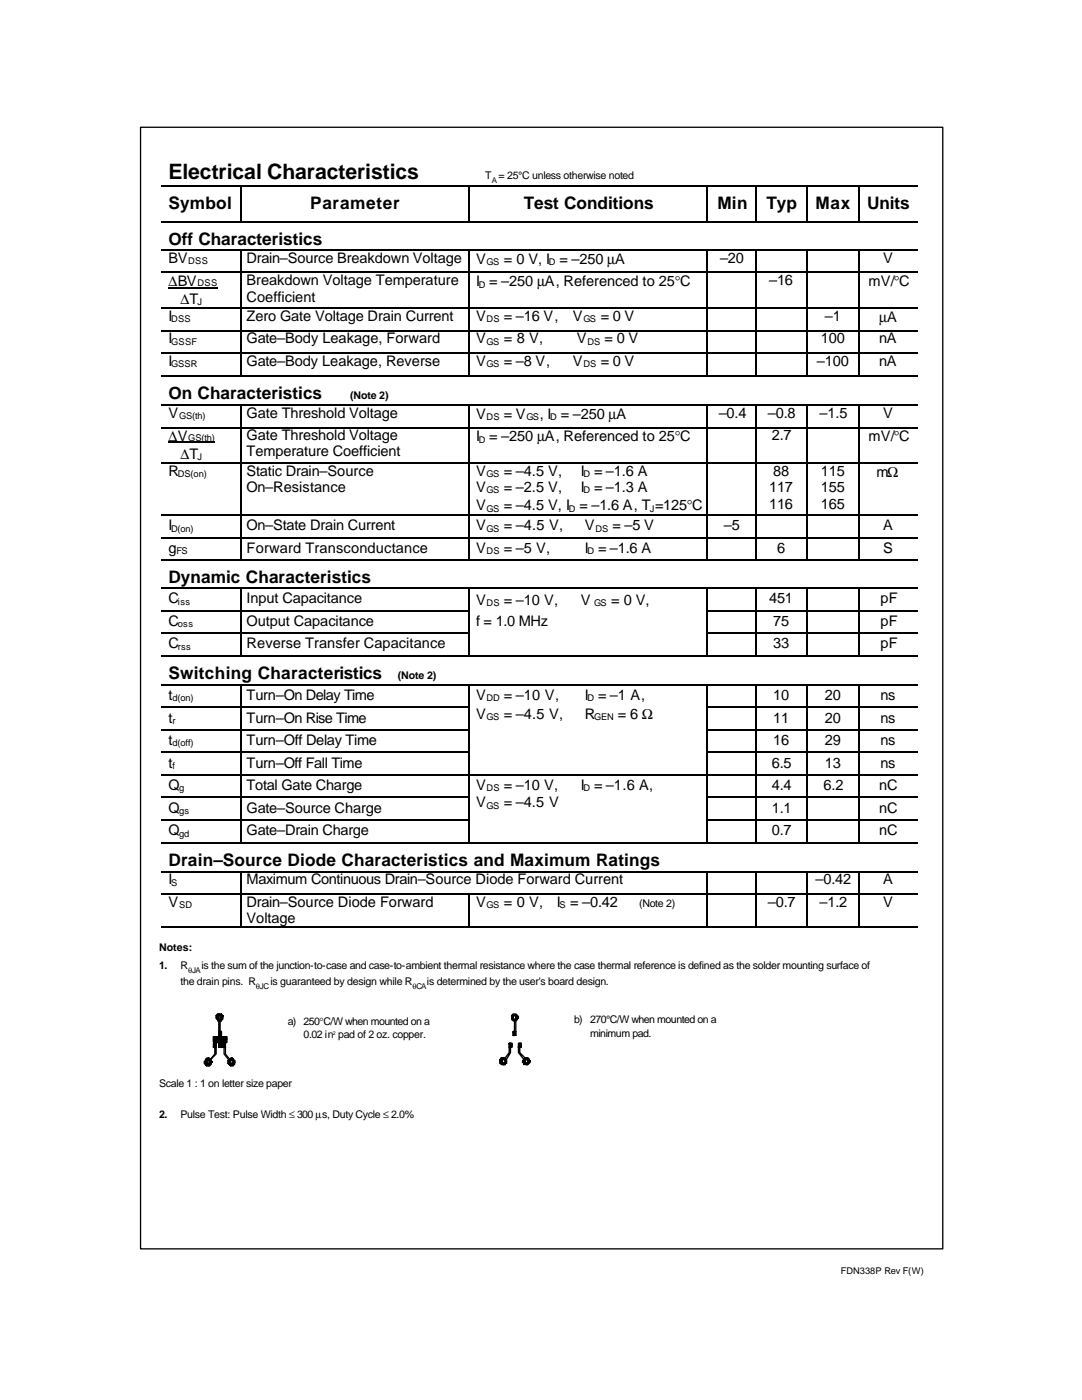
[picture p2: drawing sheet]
<svg xmlns="http://www.w3.org/2000/svg" width="216mm" height="279mm" viewBox="0 0 216 279" stroke-linecap="round" stroke-linejoin="round" font-family="sans-serif">
<g fill="none" stroke="#000" stroke-width=".26">
<path d="M28 25.4h160.1v223.8h-160.1zM32.3 37.2h15.6M48 37.3v6.9M48.2 37.2h45.2M93.5 37.3v6.9M93.7 37.2h47.3M141.2 37.3v6.9M141.3 37.2h9.5M150.9 37.3v6.9M151.1 37.2h9.8M161 37.3v6.9M161.1 37.2h10.1"/>
<path d="M171.3 37.3v6.9M171.4 37.2h11.7M32.3 44.3h15.6M32.3 49.9h15.6M32.3 54.4h15.6M33.6 57.5h9.8M48 50v4.2M48 54.5v6.9M48.2 44.3h45.2M48.2 49.9h45.2M48.2 54.4h45.2M93.5 50v4.2"/>
<path d="M93.5 54.5v6.9M93.7 44.3h47.3M93.7 49.9h47.3M93.7 54.4h47.3M141.2 50v4.2M141.2 54.5v6.9M141.3 44.3h9.5M141.3 49.9h9.5M141.3 54.4h9.5M150.9 50v4.2M150.9 54.5v6.9M151.1 44.3h9.8"/>
<path d="M151.1 49.9h9.8M151.1 54.4h9.8M161 50v4.2M161 54.5v6.9M161.1 44.3h10.1M161.1 49.9h10.1M161.1 54.4h10.1M171.3 50v4.2M171.3 54.5v6.9M171.4 44.3h11.7M171.4 49.9h11.7M171.4 54.4h11.7"/>
<path d="M32.3 61.5h15.6M32.3 66h15.6M32.3 70.5h15.6M32.3 75h15.6M48 61.6v4.3M48 66.1v4.3M48 70.6v4.3M48.2 61.5h45.2M48.2 66h45.2M48.2 70.5h45.2M48.2 75h45.2M93.5 61.6v4.3"/>
<path d="M93.5 66.1v4.3M93.5 70.6v4.3M93.7 61.5h47.3M93.7 66h47.3M93.7 70.5h47.3M93.7 75h47.3M141.2 61.6v4.3M141.2 66.1v4.3M141.2 70.6v4.3M141.3 61.5h9.5M141.3 66h9.5M141.3 70.5h9.5"/>
<path d="M141.3 75h9.5M150.9 61.6v4.3M150.9 66.1v4.3M150.9 70.6v4.3M151.1 61.5h9.8M151.1 66h9.8M151.1 70.5h9.8M151.1 75h9.8M161 61.6v4.3M161 66.1v4.3M161 70.6v4.3M161.1 61.5h10.1"/>
<path d="M161.1 66h10.1M161.1 70.5h10.1M161.1 75h10.1M171.3 61.6v4.3M171.3 66.1v4.3M171.3 70.6v4.3M171.4 61.5h11.7M171.4 66h11.7M171.4 70.5h11.7M171.4 75h11.7M32.3 80.8h15.6M32.3 85.3h15.6"/>
<path d="M32.3 92.5h15.6M33.6 88.2h9.3M48 81v4.2M48 85.5v6.8M48 92.6v10.1M48.2 80.8h45.2M48.2 85.3h45.2M48.2 92.5h45.2M93.5 81v4.2M93.5 85.5v6.8M93.5 92.6v10.1M93.7 80.8h47.3"/>
<path d="M93.7 85.3h47.3M93.7 92.5h47.3M141.2 81v4.2M141.2 85.5v6.8M141.2 92.6v10.1M141.3 80.8h9.5M141.3 85.3h9.5M141.3 92.5h9.5M150.9 81v4.2M150.9 85.5v6.8M150.9 92.6v10.1M151.1 80.8h9.8"/>
<path d="M151.1 85.3h9.8M151.1 92.5h9.8M161 81v4.2M161 85.5v6.8M161 92.6v10.1M161.1 80.8h10.1M161.1 85.3h10.1M161.1 92.5h10.1M171.3 81v4.2M171.3 85.5v6.8M171.3 92.6v10.1M171.4 80.8h11.7"/>
<path d="M171.4 85.3h11.7M171.4 92.5h11.7M32.3 102.8h15.6M32.3 107.3h15.6M32.3 111.8h15.6M32.3 117.3h15.6M48 102.9v4.3M48 107.4v4.3M48 117.5v4.2M48.2 102.8h45.2M48.2 107.3h45.2M48.2 111.8h45.2"/>
<path d="M48.2 117.3h45.2M93.5 102.9v4.3M93.5 107.4v4.3M93.5 117.5v4.2M93.7 102.8h47.3M93.7 107.3h47.3M93.7 111.8h47.3M93.7 117.3h47.3M141.2 102.9v4.3M141.2 107.4v4.3M141.2 117.5v4.2M141.3 102.8h9.5"/>
<path d="M141.3 107.3h9.5M141.3 111.8h9.5M141.3 117.3h9.5M150.9 102.9v4.3M150.9 107.4v4.3M150.9 117.5v4.2M151.1 102.8h9.8M151.1 107.3h9.8M151.1 111.8h9.8M151.1 117.3h9.8M161 102.9v4.3M161 107.4v4.3"/>
<path d="M161 117.5v4.2M161.1 102.8h10.1M161.1 107.3h10.1M161.1 111.8h10.1M161.1 117.3h10.1M171.3 102.9v4.3M171.3 107.4v4.3M171.3 117.5v4.2M171.4 102.8h11.7M171.4 107.3h11.7M171.4 111.8h11.7M171.4 117.3h11.7"/>
<path d="M32.3 121.8h15.6M32.3 126.3h15.6M32.3 130.8h15.6M32.3 136.7h15.6M48 122v4.2M48 126.5v4.2M48 136.8v4.2M48.2 121.8h45.2M48.2 126.3h45.2M48.2 130.8h45.2M48.2 136.7h45.2M93.5 122v4.2"/>
<path d="M93.5 126.5v4.2M93.5 136.8v4.2M93.7 130.8h47.3M93.7 136.7h47.3M141.2 122v4.2M141.2 126.5v4.2M141.2 136.8v4.2M141.3 121.8h9.5M141.3 126.3h9.5M141.3 130.8h9.5M141.3 136.7h9.5M150.9 122v4.2"/>
<path d="M150.9 126.5v4.2M150.9 136.8v4.2M151.1 121.8h9.8M151.1 126.3h9.8M151.1 130.8h9.8M151.1 136.7h9.8M161 122v4.2M161 126.5v4.2M161 136.8v4.2M161.1 121.8h10.1M161.1 126.3h10.1M161.1 130.8h10.1"/>
<path d="M161.1 136.7h10.1M171.3 122v4.2M171.3 126.5v4.2M171.3 136.8v4.2M171.4 121.8h11.7M171.4 126.3h11.7M171.4 130.8h11.7M171.4 136.7h11.7M32.3 141.2h15.6M32.3 145.7h15.6M32.3 150.2h15.6M32.3 154.6h15.6"/>
<path d="M32.3 159.1h15.6M48 141.3v4.2M48 145.8v4.2M48 150.3v4.2M48 154.8v4.2M48 159.3v4.2M48.2 141.2h45.2M48.2 145.7h45.2M48.2 150.2h45.2M48.2 154.6h45.2M48.2 159.1h45.2M93.5 141.3v4.2"/>
<path d="M93.5 145.8v4.2M93.5 150.3v4.2M93.5 154.8v4.2M93.5 159.3v4.2M93.7 154.6h47.3M141.2 141.3v4.2M141.2 145.8v4.2M141.2 150.3v4.2M141.2 154.8v4.2M141.2 159.3v4.2M141.3 141.2h9.5M141.3 145.7h9.5"/>
<path d="M141.3 150.2h9.5M141.3 154.6h9.5M141.3 159.1h9.5M150.9 141.3v4.2M150.9 145.8v4.2M150.9 150.3v4.2M150.9 154.8v4.2M150.9 159.3v4.2M151.1 141.2h9.8M151.1 145.7h9.8M151.1 150.2h9.8M151.1 154.6h9.8"/>
<path d="M151.1 159.1h9.8M161 141.3v4.2M161 145.8v4.2M161 150.3v4.2M161 154.8v4.2M161 159.3v4.2M161.1 141.2h10.1M161.1 145.7h10.1M161.1 150.2h10.1M161.1 154.6h10.1M161.1 159.1h10.1M171.3 141.3v4.2"/>
<path d="M171.3 145.8v4.2M171.3 150.3v4.2M171.3 154.8v4.2M171.3 159.3v4.2M171.4 141.2h11.7M171.4 145.7h11.7M171.4 150.2h11.7M171.4 154.6h11.7M171.4 159.1h11.7M32.3 163.6h15.6M32.3 168.1h15.6M32.3 174h15.6"/>
<path d="M32.3 178.5h15.6M48 163.8v4.2M48 174.1v4.2M48 178.6v6.3M48.2 163.6h45.2M48.2 168.1h45.2M48.2 174h92.8M48.2 178.5h45.2M93.5 163.8v4.2M93.5 178.6v6.3M93.7 168.1h47.3M93.7 178.5h47.3"/>
<path d="M141.2 163.8v4.2M141.2 174.1v4.2M141.2 178.6v6.3M141.3 163.6h9.5M141.3 168.1h9.5M141.3 174h9.5M141.3 178.5h9.5M150.9 163.8v4.2M150.9 174.1v4.2M150.9 178.6v6.3M151.1 163.6h9.8M151.1 168.1h9.8"/>
<path d="M151.1 174h9.8M151.1 178.5h9.8M161 163.8v4.2M161 174.1v4.2M161 178.6v6.3M161.1 163.6h10.1M161.1 168.1h10.1M161.1 174h10.1M161.1 178.5h10.1M171.3 163.8v4.2M171.3 174.1v4.2M171.3 178.6v6.3"/>
<path d="M171.4 163.6h11.7M171.4 168.1h11.7M171.4 174h11.7M171.4 178.5h11.7M32.3 185.1h15.6M48.2 185.1h45.2M93.7 185.1h47.3M141.3 185.1h9.5M151.1 185.1h9.8M161.1 185.1h10.1M171.4 185.1h11.7M41 211.7l.3-.6v.3l.2 .3"/>
<path d="M41.3 211.7l-.3-.3h.3l.2 .3 .3-.6v.3l-.3 .3h.3l.3-.3-.3 .3M41.5 211.1l.8 .8-.2-.2v-.3h-.3l-.3-.3-.2 .3h-.3v.3l-.3 .2 .6 .8-.6-.5h.3l.3-.3-.3-.2 .3 .2-.3 .3v.3l.3-.3-.3 .3 .3 .2 .2-.5 .3 .5v-.2l-.3-.3h.3l.3 .3-.3-.3M41.5 212.7l.8-.8-.2-.2-.3 .2v.3h-.5v-.5h.5v.2l.3 .3 .2-.3-.8-.8-.8 .8 .8 .8 .8-.8-.5 .8M42.6 207.2l1.1 .8 .5 .8-.5-.6v.3l.5 .5h-.3l-.2-.2 .5-.8v.2l-.5 .8v-.2v.2l.5-.2v-.3l-.5 .5v-1h-1.1h.3l-.3-.3v-.3l.5 .6h.3zM42.9 208l1.3-1.4-.5-.8h.5v1.1h1v1.1l-.8 .8 .3 .2 .3-.2-.6-.6h.3l-.3 .3 .6 .5-.6-.5 .6-.3h-.3l.3 .3-.6 .5 .6-.5v-.3M42.9 209v1.3l-1.1 1.4 1.3-1.4v-1.3h-.5v-.8h.5v.8M43.1 208.8l-.2 .2-.3-.2 .5-.6-.5 .6v.2h.3l.2-.2-.5-.6 .5 .8-.5-.5 .3-.3 .2 .3-.5 .5M43.1 206.9l1.1 1.1M43.4 202.4l.3 .3M43.7 206.6l1.3 1.4h-.3l.5-.3-.8-.8-1 1.1 .3 .2 1-1.3 .5 .5-.5 .6-1-1.1h-.3l1 1.1 .8-.6v-.2l-.2-.3-1.3 1.3v.3l1.3-1.6h.2v.3l-1 .8-.8-1.1-.8 .8v.3l.8-1.1h.3l.5-.5v-.3l-.3-.3-.2 .6v-.3l.5 .8-1.1 1.1h.3l.8-1.1 1 1.1h-1v1h-.5M43.7 202.4l-.6 .3M43.9 205.8l.3 .3-.5 .5 .5-.8z"/>
<path d="M43.9 205.8v-2.3h-.2v2.6M43.9 209h.3M44.2 206.4l-.5-.6v1.1h-1.1l1.6 1.6v-.3l-1.3-1.3M44.2 206.6l-1.6 1.4v-1.1v.5l.3-.5h.2l-.5 .5M44.2 202.9l.2 .3M44.4 202.7l-.2 .2-.3-.2 .3-.3-.3 .3-.2-.3h-.3l.3 .3 .2-.3 .5 .5v-.2l-.2 .2v.3l.2 .3h-.2v.2l-.3-.2v-.3v.3l-.5-.6h.3v-.2h.2l.3 .2v.3h-.3l.3 .3v.2a.94 .94 0 0 1-1.1-1l.3-.3h.8a.66 .66 0 0 1 0 1.1M44.4 202.9l-.7 .8-.6-.5 .6-.3-.3-.2h-.3l.6 .5-.3 .3 .3-.3v.3l-.3 .2h.3l.2-.2h-.2l.2 .2-.8-.8 .8-.5h-.2l.7 .8-.5 .5M44.4 209v-.8h.6v.8h-.6h.3v1.3l1.1 1.4h.2l-.2-.3a.78 .78 0 0 0 .2 1.3M45 209v1.3l1 1.4M45.5 211.7l.5-.3 .3 .3M45.8 212.2v-.3l.2-.2h.3l.3 .2v.3h-.8h.2l-.2 .3-.3-.3 .3-.3-.3-.2 .3 .2-.3 .3 .5 .5 .8-.8-.5-.8v.3l-.3 .3-.2-.3h.2l.3-.3a.75 .75 0 0 1 .5 .6 .75 .75 0 0 1-.2 .8v.2M46.6 211.4l-.3 .3z"/>
<path d="M46.8 211.9l-.5 .8-.8-.8 .8-.8h-.3l.8 .8v.3l-.2-.3 .2-.2-.2 .2v.3l.2 .3h-.2l-.3-.3 .3 .3-.3 .2-.3-.5h.3l-.3 .5-.2-.2 .2-.3M99.7 211.7a.84 .84 0 0 1 1.1-.6v.3l.3 .3v.5h-.3v.3h-.5l-.3-.3h-.3zM100 211.4v-.3v.3l.3 .3h-.3l-.3-.3v.3l.3 .2-.3 .3h.3v-.3l.3 .3-.3 .3 .3-.3 .2 .3h.3l-.3-.3-.2 .3-.6-.6 .8-.8h-.2l.8 .8v-.2l-.8 .8h.2l-.8-.8 .6-.6 .2 .3 .3-.3-.3 .3 .3 .3 .3-.3-.3 .3 .3 .5M100 211.1l.3 .3M100.3 211.4h.2l.3 .3v.2l-.3 .3h-.2v-.3h-.3l.3-.2zM100.5 211.1l.6 .6-.3 .2 .3 .3h-.6M101.1 211.9l-.6 .6M101.6 208.2l.5 .6v.2l-.5-.5v-.3h.3h-.3l.5 .3v.3l-.2 .2-.3-.5 .3-.3 .2 .3v-.3l-.5 .8 .5-.5M101.6 208.2h.5v.8h-.5zM102.1 208.2l-.5 .6 .3 .2v1.1l-.8 1.3-.3-.3 .8-1v-1.1M102.1 202.7a.78 .78 0 0 1 1.4 .2l-.3 .3v.3a.66 .66 0 0 1-1.1 0zM102.1 202.7l.3 .2"/>
<path d="M102.4 206.6h.3l.2-.2-.2-.6-.3 .3v-.3l.5 .8-.5-.2 .5-.6-.5 .8 .5-.5-.2-.3-.3 .3 .5 .5M102.4 202.9l.3-.2h.2v.8h-.2l-.3-.3zM102.4 205.8h.5M102.4 206.6h.5M102.7 203.7v2.1h-.3v.8M102.9 203.2l.3 .3zM103.2 202.7l-.3 .2v-.2h.3l-.3-.3-.2 .3-.3-.3-.3 .5 .3 .3-.3 .3 .3-.3M103.5 203.2l-.8-.8-.6 .8v-.3l.6 .8 .8-.5v-.3l-.6-.5-.2 .3-.3-.3-.3 .3 .3 .2-.3 .3 .6 .5 .8-.8-.3-.2-.3 .2 .3 .3v.3l-.3 .2v-.2h-.2l-.3 .2 .3-.2 .2 .2v2.9M103.5 208.2l.5 .6-.3 .2h.3l-.5-.5 .2-.3h-.2l.5 .3-.5 .5v-.2l.5-.6h-.3h.3l-.5 .6 .2 .2h-.2l.5-.2zM103.5 208.2h.5v.8h-.3v1.1l1.1 1-.3 .3-1-1.3zM103.5 209h.5M104.5 211.4l.3 .3 .2-.3-.2-.3 .2 .3 .3-.3 .3 .3-.3 .3 .3-.3v.3l-.3 .2 .3 .3h-.6l.3 .3-.3-.3-.2 .3 .2-.3"/>
<path d="M104.5 212.2l.3-.5-.3-.3v.3l.3 .2-.3 .3v.3l.3-.3M104.8 212.5l-.6-.6 .8-.8 .6 .6h.2l-.8 .8h.3l.3-.6h.2l-.8-.8-.8 .6 .8 .8M104.8 211.1h.5l.5 .8a.86 .86 0 0 1-.8 .6 .86 .86 0 0 1-.8-.6zM104.8 211.7l.2-.3 .3 .3v.5h-.5zM105.3 211.1l-.3 .3M105.3 211.7l.3 .5"/>
</g>
<g fill="#000">
<path d="M47.9 37h.3v.3h-.3zM93.4 37h.3v.3h-.3zM141 37h.3v.3h-.3zM150.8 37h.3v.3h-.3zM160.9 37h.2v.3h-.2zM171.2 37h.2v.3h-.2zM47.9 44.2h.3v.2h-.3zM47.9 49.7h.3v.3h-.3zM47.9 54.2h.3v.3h-.3zM93.4 44.2h.3v.2h-.3zM93.4 49.7h.3v.3h-.3zM93.4 54.2h.3v.3h-.3z"/>
<path d="M141 44.2h.3v.2h-.3zM141 49.7h.3v.3h-.3zM141 54.2h.3v.3h-.3zM150.8 44.2h.3v.2h-.3zM150.8 49.7h.3v.3h-.3zM150.8 54.2h.3v.3h-.3zM160.9 44.2h.2v.2h-.2zM160.9 49.7h.2v.3h-.2zM160.9 54.2h.2v.3h-.2zM171.2 44.2h.2v.2h-.2zM171.2 49.7h.2v.3h-.2zM171.2 54.2h.2v.3h-.2z"/>
<path d="M47.9 61.4h.3v.2h-.3zM47.9 65.9h.3v.2h-.3zM47.9 70.4h.3v.2h-.3zM47.9 74.9h.3v.2h-.3zM93.4 61.4h.3v.2h-.3zM93.4 65.9h.3v.2h-.3zM93.4 70.4h.3v.2h-.3zM93.4 74.9h.3v.2h-.3zM141 61.4h.3v.2h-.3zM141 65.9h.3v.2h-.3zM141 70.4h.3v.2h-.3zM141 74.9h.3v.2h-.3z"/>
<path d="M150.8 61.4h.3v.2h-.3zM150.8 65.9h.3v.2h-.3zM150.8 70.4h.3v.2h-.3zM150.8 74.9h.3v.2h-.3zM160.9 61.4h.2v.2h-.2zM160.9 65.9h.2v.2h-.2zM160.9 70.4h.2v.2h-.2zM160.9 74.9h.2v.2h-.2zM171.2 61.4h.2v.2h-.2zM171.2 65.9h.2v.2h-.2zM171.2 70.4h.2v.2h-.2zM171.2 74.9h.2v.2h-.2z"/>
<path d="M47.9 80.7h.3v.3h-.3zM47.9 85.2h.3v.3h-.3zM47.9 92.3h.3v.3h-.3zM93.4 80.7h.3v.3h-.3zM93.4 85.2h.3v.3h-.3zM93.4 92.3h.3v.3h-.3zM141 80.7h.3v.3h-.3zM141 85.2h.3v.3h-.3zM141 92.3h.3v.3h-.3zM150.8 80.7h.3v.3h-.3zM150.8 85.2h.3v.3h-.3zM150.8 92.3h.3v.3h-.3z"/>
<path d="M160.9 80.7h.2v.3h-.2zM160.9 85.2h.2v.3h-.2zM160.9 92.3h.2v.3h-.2zM171.2 80.7h.2v.3h-.2zM171.2 85.2h.2v.3h-.2zM171.2 92.3h.2v.3h-.2zM47.9 102.7h.3v.2h-.3zM47.9 107.2h.3v.2h-.3zM47.9 111.7h.3v.2h-.3zM47.9 117.2h.3v.3h-.3zM93.4 102.7h.3v.2h-.3zM93.4 107.2h.3v.2h-.3z"/>
<path d="M93.4 111.7h.3v.2h-.3zM93.4 117.2h.3v.3h-.3zM141 102.7h.3v.2h-.3zM141 107.2h.3v.2h-.3zM141 111.7h.3v.2h-.3zM141 117.2h.3v.3h-.3zM150.8 102.7h.3v.2h-.3zM150.8 107.2h.3v.2h-.3zM150.8 111.7h.3v.2h-.3zM150.8 117.2h.3v.3h-.3zM160.9 102.7h.2v.2h-.2zM160.9 107.2h.2v.2h-.2z"/>
<path d="M160.9 111.7h.2v.2h-.2zM160.9 117.2h.2v.3h-.2zM171.2 102.7h.2v.2h-.2zM171.2 107.2h.2v.2h-.2zM171.2 111.7h.2v.2h-.2zM171.2 117.2h.2v.3h-.2zM47.9 121.7h.3v.3h-.3zM47.9 126.2h.3v.3h-.3zM47.9 130.7h.3v.3h-.3zM47.9 136.5h.3v.3h-.3zM93.4 121.7h.3v.3h-.3zM93.4 126.2h.3v.3h-.3z"/>
<path d="M93.4 130.7h.3v.3h-.3zM93.4 136.5h.3v.3h-.3zM141 121.7h.3v.3h-.3zM141 126.2h.3v.3h-.3zM141 130.7h.3v.3h-.3zM141 136.5h.3v.3h-.3zM150.8 121.7h.3v.3h-.3zM150.8 126.2h.3v.3h-.3zM150.8 130.7h.3v.3h-.3zM150.8 136.5h.3v.3h-.3zM160.9 121.7h.2v.3h-.2zM160.9 126.2h.2v.3h-.2z"/>
<path d="M160.9 130.7h.2v.3h-.2zM160.9 136.5h.2v.3h-.2zM171.2 121.7h.2v.3h-.2zM171.2 126.2h.2v.3h-.2zM171.2 130.7h.2v.3h-.2zM171.2 136.5h.2v.3h-.2zM47.9 141h.3v.3h-.3zM47.9 145.5h.3v.3h-.3zM47.9 150h.3v.3h-.3zM47.9 154.5h.3v.3h-.3zM47.9 159h.3v.3h-.3zM93.4 141h.3v.3h-.3z"/>
<path d="M93.4 145.5h.3v.3h-.3zM93.4 150h.3v.3h-.3zM93.4 154.5h.3v.3h-.3zM93.4 159h.3v.3h-.3zM141 141h.3v.3h-.3zM141 145.5h.3v.3h-.3zM141 150h.3v.3h-.3zM141 154.5h.3v.3h-.3zM141 159h.3v.3h-.3zM150.8 141h.3v.3h-.3zM150.8 145.5h.3v.3h-.3zM150.8 150h.3v.3h-.3z"/>
<path d="M150.8 154.5h.3v.3h-.3zM150.8 159h.3v.3h-.3zM160.9 141h.2v.3h-.2zM160.9 145.5h.2v.3h-.2zM160.9 150h.2v.3h-.2zM160.9 154.5h.2v.3h-.2zM160.9 159h.2v.3h-.2zM171.2 141h.2v.3h-.2zM171.2 145.5h.2v.3h-.2zM171.2 150h.2v.3h-.2zM171.2 154.5h.2v.3h-.2zM171.2 159h.2v.3h-.2z"/>
<path d="M47.9 163.5h.3v.3h-.3zM47.9 168h.3v.3h-.3zM47.9 173.8h.3v.3h-.3zM47.9 178.3h.3v.3h-.3zM93.4 163.5h.3v.3h-.3zM93.4 168h.3v.3h-.3zM93.4 178.3h.3v.3h-.3zM141 163.5h.3v.3h-.3zM141 168h.3v.3h-.3zM141 173.8h.3v.3h-.3zM141 178.3h.3v.3h-.3zM150.8 163.5h.3v.3h-.3z"/>
<path d="M150.8 168h.3v.3h-.3zM150.8 173.8h.3v.3h-.3zM150.8 178.3h.3v.3h-.3zM160.9 163.5h.2v.3h-.2zM160.9 168h.2v.3h-.2zM160.9 173.8h.2v.3h-.2zM160.9 178.3h.2v.3h-.2zM171.2 163.5h.2v.3h-.2zM171.2 168h.2v.3h-.2zM171.2 173.8h.2v.3h-.2zM171.2 178.3h.2v.3h-.2zM47.9 184.9h.3v.3h-.3z"/>
<path d="M93.4 184.9h.3v.3h-.3zM141 184.9h.3v.3h-.3zM150.8 184.9h.3v.3h-.3zM160.9 184.9h.2v.3h-.2zM171.2 184.9h.2v.3h-.2z"/>
</g>
<text font-size="4.2" x="33.6" y="35.7">Electrical Characteristics</text>
<g font-size="3.4">
<text x="33.6" y="41.8">Symbol</text>
<text x="61.9" y="41.8">Parameter</text>
<text x="104.5" y="41.8">Test Conditions</text>
<text x="143.1" y="41.8">Min</text>
<text x="152.9" y="41.8">Typ</text>
<text x="162.7" y="41.8">Max</text>
<text x="173" y="41.8">Units</text>
<text x="33.6" y="48.9">Off Characteristics</text>
<text x="33.6" y="79.6">On Characteristics</text>
<text x="33.6" y="116.4">Dynamic Characteristics</text>
<text x="33.6" y="135.5">Switching Characteristics</text>
<text x="33.6" y="172.8">Drain–Source Diode Characteristics and Maximum Ratings</text>
</g>
<g font-size="2.9">
<text x="33.6" y="52.4">BV</text>
<text x="49.2" y="52.4">Drain–Source Breakdown Voltage</text>
<text x="95" y="52.7">V</text>
<text x="100.5" y="52.7">= 0 V, I = –250 μA</text>
<text x="143.7" y="52.4">–20</text>
<text x="176.2" y="52.4">V</text>
<text x="33.6" y="57.2">ΔBV</text>
<text x="49.2" y="56.9">Breakdown Voltage Temperature</text>
<text x="95" y="57.2">I = –250 μA, Referenced to 25°C</text>
<text x="153.5" y="56.9">–16</text>
<text x="173.3" y="57.2">mV/°C</text>
<text x="33.6" y="64">I</text>
<text x="36" y="60.6">ΔT</text>
<text x="49.2" y="60.3">Coefficient</text>
<text x="49.2" y="64">Zero Gate Voltage Drain Current</text>
<text x="95" y="64">V</text>
<text x="100.5" y="64">= –16 V,</text>
<text x="114.3" y="64">V</text>
<text x="119.9" y="64">= 0 V</text>
<text x="164.6" y="64">–1</text>
<text x="175.4" y="64.3">μA</text>
<text x="33.6" y="68.5">I</text>
<text x="49.2" y="68.5">Gate–Body Leakage, Forward</text>
<text x="95" y="68.5">V</text>
<text x="100.5" y="68.5">= 8 V,</text>
<text x="115.1" y="68.5">V</text>
<text x="120.6" y="68.5">= 0 V</text>
<text x="163.8" y="68.5">100</text>
<text x="175.4" y="68.5">nA</text>
<text x="33.6" y="73">I</text>
<text x="49.2" y="73">Gate–Body Leakage, Reverse</text>
<text x="95" y="73">V</text>
<text x="100.5" y="73">= –8 V,</text>
<text x="114.3" y="73">V</text>
<text x="119.9" y="73">= 0 V</text>
<text x="163" y="73">–100</text>
<text x="175.4" y="73">nA</text>
<text x="33.6" y="83.3">V</text>
<text x="49.2" y="83.3">Gate Threshold Voltage</text>
<text x="95" y="83.6">V</text>
<text x="100.5" y="83.6">= V</text>
<text x="107.7" y="83.6">, I = –250 μA</text>
<text x="143.4" y="83.3">–0.4</text>
<text x="153.2" y="83.3">–0.8</text>
<text x="163.5" y="83.3">–1.5</text>
<text x="176.2" y="83.3">V</text>
<text x="33.6" y="88.1">ΔV</text>
<text x="49.2" y="87.8">Gate Threshold Voltage</text>
<text x="95" y="88.1">I = –250 μA, Referenced to 25°C</text>
<text x="154" y="87.8">2.7</text>
<text x="173.3" y="88.1">mV/°C</text>
<text x="33.6" y="95">R</text>
<text x="36" y="91.5">ΔT</text>
<text x="49.2" y="91">Temperature Coefficient</text>
<text x="49.2" y="95">Static Drain–Source</text>
<text x="95" y="95">V</text>
<text x="100.5" y="95">= –4.5 V,</text>
<text x="115.9" y="95">I = –1.6 A</text>
<text x="154.3" y="95">88</text>
<text x="163.8" y="95">115</text>
<text x="174.9" y="95.2">mΩ</text>
<text x="49.2" y="98.2">On–Resistance</text>
<text x="95" y="98.2">V</text>
<text x="95" y="101.9">V</text>
<text x="100.5" y="98.2">= –2.5 V,</text>
<text x="100.5" y="101.9">= –4.5 V, I = –1.6 A, T =125°C</text>
<text x="115.9" y="98.2">I = –1.3 A</text>
<text x="153.5" y="98.2">117</text>
<text x="153.5" y="101.6">116</text>
<text x="163.8" y="98.2">155</text>
<text x="163.8" y="101.6">165</text>
<text x="33.6" y="105.8">I</text>
<text x="49.2" y="105.8">On–State Drain Current</text>
<text x="95" y="105.8">V</text>
<text x="100.5" y="105.8">= –4.5 V,</text>
<text x="116.7" y="105.8">V</text>
<text x="122.2" y="105.8">= –5 V</text>
<text x="144.5" y="105.8">–5</text>
<text x="176.2" y="105.8">A</text>
<text x="33.6" y="110.3">g</text>
<text x="49.2" y="110.3">Forward Transconductance</text>
<text x="95" y="110.3">V</text>
<text x="100.5" y="110.3">= –5 V,</text>
<text x="116.7" y="110.3">I = –1.6 A</text>
<text x="155" y="110.3">6</text>
<text x="176.2" y="110.3">S</text>
<text x="33.6" y="120.4">C</text>
<text x="33.6" y="124.9">C</text>
<text x="49.2" y="120.4">Input Capacitance</text>
<text x="49.2" y="124.9">Output Capacitance</text>
<text x="95" y="120.7">V</text>
<text x="95" y="124.9">f = 1.0 MHz</text>
<text x="100.5" y="120.7">= –10 V,</text>
<text x="115.9" y="120.7">V</text>
<text x="122" y="120.7">= 0 V,</text>
<text x="153.5" y="120.4">451</text>
<text x="154.3" y="124.9">75</text>
<text x="175.7" y="120.4">pF</text>
<text x="175.7" y="124.9">pF</text>
<text x="33.6" y="129.4">C</text>
<text x="49.2" y="129.4">Reverse Transfer Capacitance</text>
<text x="154.3" y="129.4">33</text>
<text x="175.7" y="129.4">pF</text>
<text x="33.6" y="139.7">t</text>
<text x="49.2" y="139.7">Turn–On Delay Time</text>
<text x="95" y="139.7">V</text>
<text x="95" y="143.4">V</text>
<text x="100.5" y="139.7">= –10 V,</text>
<text x="100.5" y="143.4">= –4.5 V,</text>
<text x="116.7" y="139.7">I = –1 A,</text>
<text x="116.7" y="143.4">R</text>
<text x="123.3" y="143.4">= 6 Ω</text>
<text x="154.3" y="139.7">10</text>
<text x="164.6" y="139.7">20</text>
<text x="175.7" y="139.7">ns</text>
<text x="33.6" y="144.2">t</text>
<text x="33.6" y="148.7">t</text>
<text x="49.2" y="144.2">Turn–On Rise Time</text>
<text x="49.2" y="148.7">Turn–Off Delay Time</text>
<text x="154.3" y="144.2">11</text>
<text x="154.3" y="148.7">16</text>
<text x="164.6" y="144.2">20</text>
<text x="164.6" y="148.7">29</text>
<text x="175.7" y="144.2">ns</text>
<text x="175.7" y="148.7">ns</text>
<text x="33.6" y="153.2">t</text>
<text x="49.2" y="153.2">Turn–Off Fall Time</text>
<text x="154" y="153.2">6.5</text>
<text x="164.6" y="153.2">13</text>
<text x="175.7" y="153.2">ns</text>
<text x="33.6" y="157.7">Q</text>
<text x="49.2" y="157.7">Total Gate Charge</text>
<text x="95" y="157.7">V</text>
<text x="95" y="161.1">V</text>
<text x="100.5" y="157.7">= –10 V,</text>
<text x="100.5" y="161.1">= –4.5 V</text>
<text x="115.9" y="157.7">I = –1.6 A,</text>
<text x="154" y="157.7">4.4</text>
<text x="164.3" y="157.7">6.2</text>
<text x="175.4" y="157.7">nC</text>
<text x="33.6" y="162.2">Q</text>
<text x="33.6" y="166.7">Q</text>
<text x="49.2" y="162.2">Gate–Source Charge</text>
<text x="49.2" y="166.7">Gate–Drain Charge</text>
<text x="154" y="162.2">1.1</text>
<text x="154" y="166.7">0.7</text>
<text x="175.4" y="162.2">nC</text>
<text x="175.4" y="166.7">nC</text>
<text x="33.6" y="176.5">I</text>
<text x="49.2" y="176.5">Maximum Continuous Drain–Source Diode Forward Current</text>
<text x="162.7" y="176.5">–0.42</text>
<text x="176.2" y="176.5">A</text>
<text x="33.6" y="181">V</text>
<text x="49.2" y="181">Drain–Source Diode Forward</text>
<text x="49.2" y="184.1">Voltage</text>
<text x="95" y="181">V</text>
<text x="100.5" y="181">= 0 V,</text>
<text x="111.1" y="181">I = –0.42</text>
<text x="153.2" y="181">–0.7</text>
<text x="163.5" y="181">–1.2</text>
<text x="176.2" y="181">V</text>
</g>
<g font-size="2.1">
<text x="96.8" y="35.7">T = 25°C unless otherwise noted</text>
<text x="69.8" y="79.6">(Note 2)</text>
<text x="79.4" y="135.5">(Note 2)</text>
<text x="127.5" y="181">(Note 2)</text>
<text x="31.7" y="189.7">Notes:</text>
<text x="31.7" y="193.4">1.</text>
<text x="36" y="193.4">R</text>
<text x="36" y="196.6">the drain pins. R</text>
<text x="40.2" y="193.4">is the sum of the junction-to-case and case-to-ambient thermal resistance where the case thermal reference is defined as the solder mounting surface of</text>
<text x="54" y="196.6">is guaranteed by design while R</text>
<text x="85.2" y="196.6">is determined by the user's board design.</text>
<text x="57.4" y="204.5">a) 250°C/W when mounted on a</text>
<text x="60.6" y="207.2">0.02 in pad of 2 oz. copper.</text>
<text x="114.6" y="204.3">b) 270°C/W when mounted on a</text>
<text x="117.7" y="206.9">minimum pad.</text>
<text x="31.7" y="217">Scale 1 : 1 on letter size paper</text>
<text x="31.7" y="223">2.</text>
<text x="36" y="223">Pulse Test: Pulse Width ≤ 300 μs, Duty Cycle ≤ 2.0%</text>
</g>
<g font-size="1.9">
<text x="37.6" y="52.7">DSS</text>
<text x="97.1" y="52.9">GS</text>
<text x="109.5" y="52.9">D</text>
<text x="39.4" y="57.2">DSS</text>
<text x="95.5" y="57.4">D</text>
<text x="34.1" y="64.3">DSS</text>
<text x="39.4" y="60.9">J</text>
<text x="97.1" y="64.3">DS</text>
<text x="116.4" y="64.3">GS</text>
<text x="34.1" y="68.8">GSSF</text>
<text x="97.1" y="68.8">GS</text>
<text x="117.2" y="68.8">DS</text>
<text x="34.1" y="73.3">GSSR</text>
<text x="97.1" y="73.3">GS</text>
<text x="116.4" y="73.3">DS</text>
<text x="35.7" y="83.6">GS(th)</text>
<text x="97.1" y="83.9">DS</text>
<text x="105" y="83.9">GS</text>
<text x="109.8" y="83.9">D</text>
<text x="37.6" y="88.1">GS(th)</text>
<text x="95.5" y="88.4">D</text>
<text x="35.5" y="95.2">DS(on)</text>
<text x="39.4" y="91.8">J</text>
<text x="97.1" y="95.2">GS</text>
<text x="116.4" y="95.2">D</text>
<text x="97.1" y="98.4">GS</text>
<text x="116.4" y="98.4">D</text>
<text x="34.1" y="106.1">D(on)</text>
<text x="97.1" y="102.1">GS</text>
<text x="97.1" y="106.1">GS</text>
<text x="113.5" y="102.1">D</text>
<text x="118.8" y="106.1">DS</text>
<text x="129.6" y="102.1">J</text>
<text x="35.2" y="110.6">FS</text>
<text x="97.1" y="110.6">DS</text>
<text x="117.2" y="110.6">D</text>
<text x="35.5" y="120.7">iss</text>
<text x="35.5" y="125.1">oss</text>
<text x="97.1" y="120.9">DS</text>
<text x="118.5" y="120.9">GS</text>
<text x="35.5" y="129.6">rss</text>
<text x="34.4" y="140">d(on)</text>
<text x="97.1" y="140">DD</text>
<text x="97.1" y="143.7">GS</text>
<text x="117.2" y="140">D</text>
<text x="118.5" y="143.7">GEN</text>
<text x="34.4" y="144.5">r</text>
<text x="34.4" y="149">d(off)</text>
<text x="34.4" y="153.5">f</text>
<text x="35.7" y="158">g</text>
<text x="97.1" y="158">DS</text>
<text x="97.1" y="161.4">GS</text>
<text x="116.4" y="158">D</text>
<text x="35.7" y="162.5">gs</text>
<text x="35.7" y="167">gd</text>
<text x="34.1" y="176.7">S</text>
<text x="35.7" y="181.2">SD</text>
<text x="97.1" y="181.2">GS</text>
<text x="111.7" y="181.2">S</text>
<text x="167.7" y="254.3">FDN338P Rev F(W)</text>
</g>
<g font-size="1.6">
<text x="98.2" y="36.5">A</text>
<text x="37.6" y="194.2">θJA</text>
<text x="51.1" y="197.4">θJC</text>
<text x="82.3" y="197.4">θCA</text>
</g>
<text font-size="1.1" x="66.4" y="206.6">2</text>
</svg>
